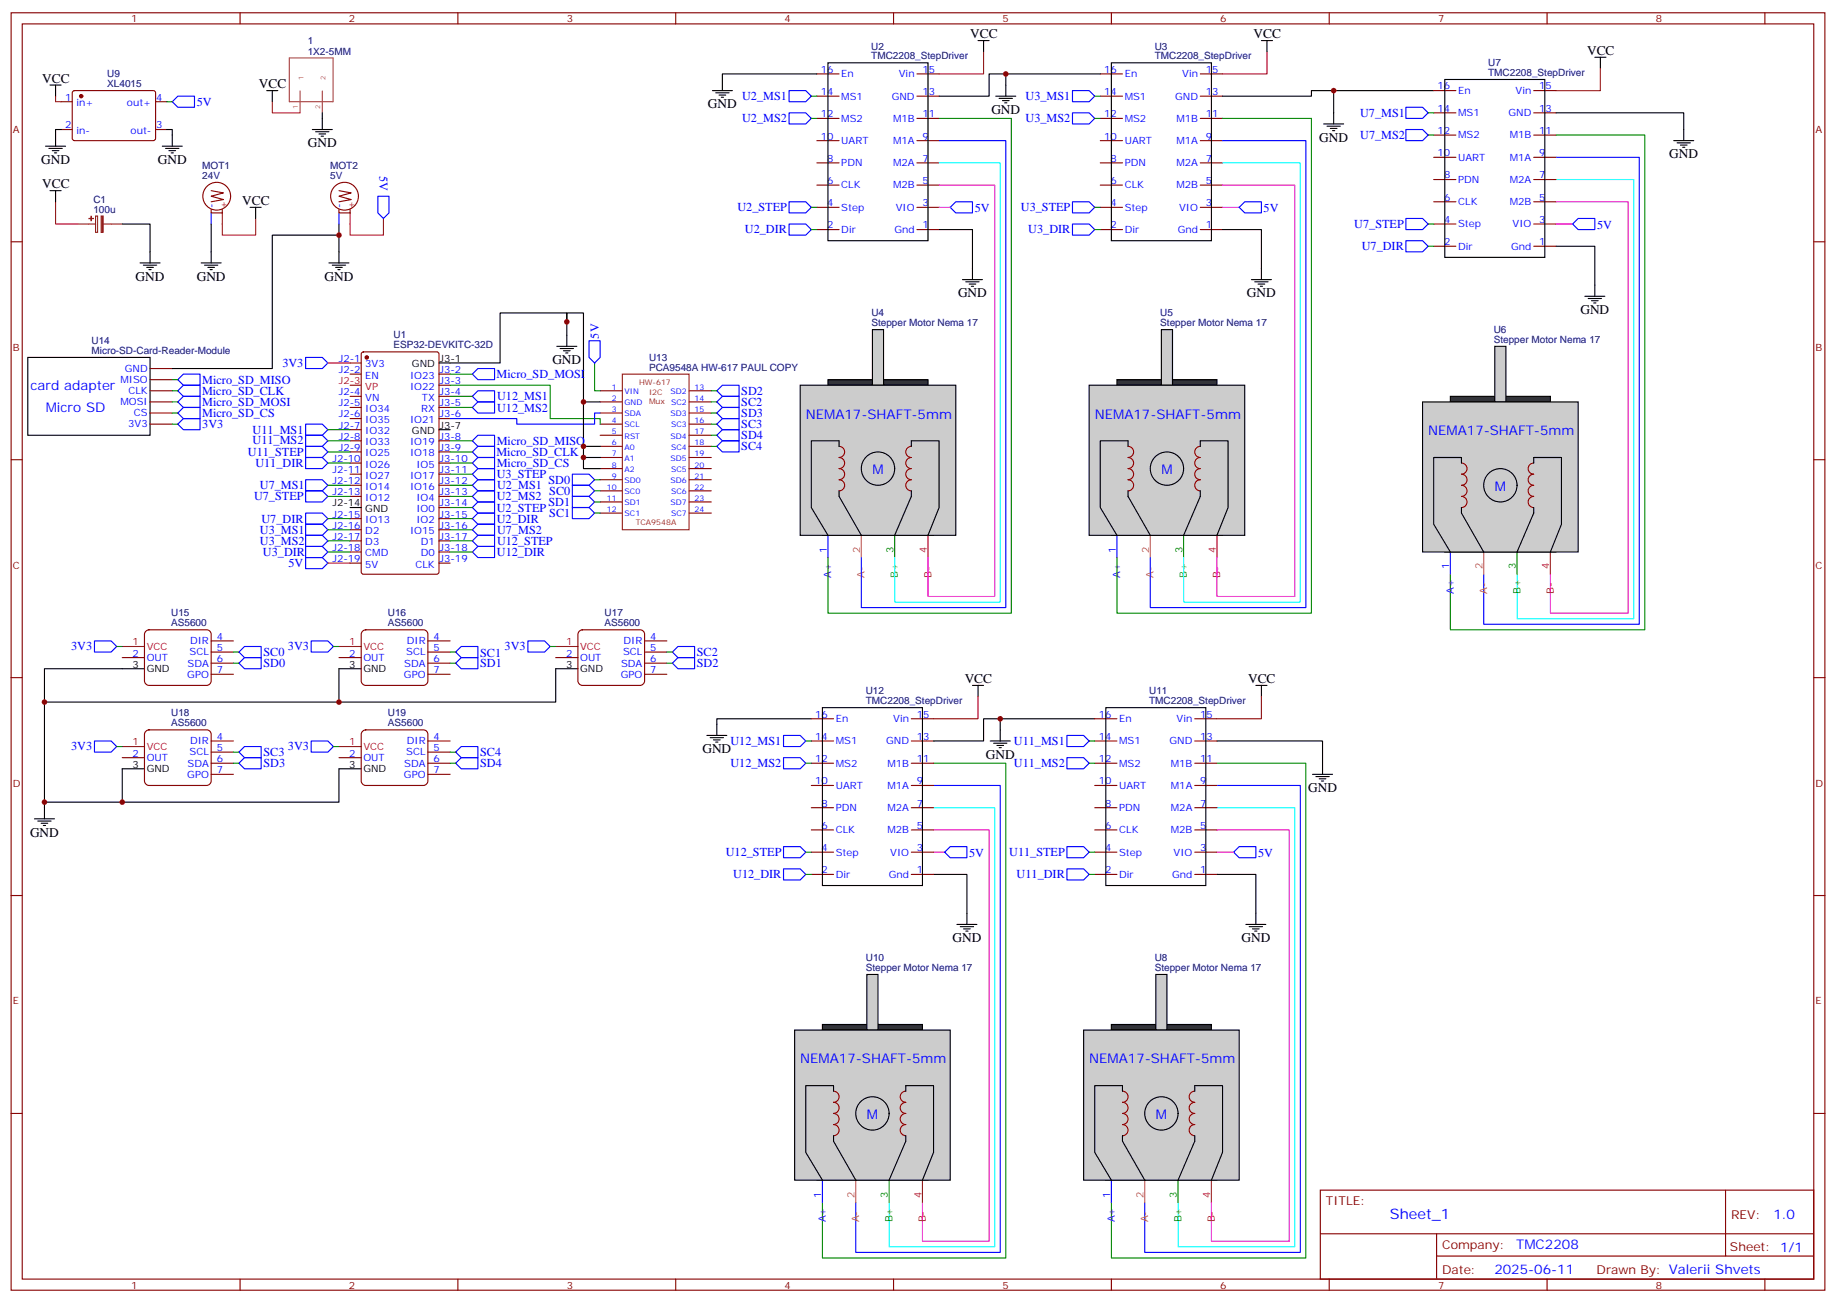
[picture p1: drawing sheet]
<svg xmlns="http://www.w3.org/2000/svg" width="583mm" height="413mm" viewBox="0 0 583 413" stroke-linecap="round" stroke-linejoin="round" font-family="sans-serif">
<g fill="none" stroke="#870000" stroke-width=".35">
<path d="M259.3 37.6h7M259.3 30.5h7M259.3 23.5h7M291 37.6h7.1M291 30.5h7.1M291 23.5h7.1M349.2 37.6h7.1M349.2 30.5h7.1M349.2 23.5h7.1M381 37.6h7.1M381 30.5h7.1M381 23.5h7.1"/>
<path d="M259.3 58.7h7M259.3 51.7h7M259.3 44.6h7M291 58.7h7.1M291 51.7h7.1M291 44.6h7.1M349.2 58.7h7.1M349.2 51.7h7.1M349.2 44.6h7.1M381 58.7h7.1M381 51.7h7.1M381 44.6h7.1"/>
<path d="M259.3 72.8h7M259.3 65.8h7M291 72.8h7.1M291 65.8h7.1M349.2 72.8h7.1M349.2 65.8h7.1M381 72.8h7.1M381 65.8h7.1"/>
</g>
<path d="M262.8 19.9h31.8v56.5h-31.8zM352.8 19.9h31.7v56.5h-31.7z" fill="none" stroke="#000" stroke-width=".35"/>
<path d="M262.8 120.5h31.8v1.7h-31.8z" fill="#333" stroke="#000" stroke-width=".35"/>
<path d="M284 169.9v7" fill="none" stroke="#090" stroke-width=".35"/>
<path d="M294.6 169.9v7" fill="none" stroke="#f00" stroke-width=".35"/>
<path d="M273.4 169.9v7" fill="none" stroke="#f90" stroke-width=".35"/>
<path d="M262.8 169.9v7" fill="none" stroke="#00f" stroke-width=".35"/>
<path d="M261.1 164.6h35.2v5.3h-35.2z" fill="#fff" stroke="#000" stroke-width=".35"/>
<g fill="#ccc" stroke="#000" stroke-width=".35">
<path d="M276.9 104.6h3.6v17.6h-3.6z"/>
<path d="M254 122.2h49.4v47.7h-49.4z"/>
</g>
<path d="M266.4 141.6a1.76 1.76 0 0 1 1.7 1.8 1.76 1.76 0 0 1-1.8 1.8M266.4 152.2a1.76 1.76 0 0 1 1.7 1.8 1.76 1.76 0 0 1-1.8 1.8M266.4 148.7a1.76 1.76 0 0 1 1.7 1.8 1.76 1.76 0 0 1-1.8 1.7M266.4 145.2a1.76 1.76 0 0 1 1.7 1.7 1.76 1.76 0 0 1-1.8 1.8M289.3 141.6a1.76 1.76 0 0 0-1.8 1.8 1.76 1.76 0 0 0 1.8 1.8 1.76 1.76 0 0 0-1.8 1.7 1.76 1.76 0 0 0 1.8 1.8 1.76 1.76 0 0 0-1.8 1.8 1.76 1.76 0 0 0 1.8 1.7 1.76 1.76 0 0 0-1.8 1.8 1.76 1.76 0 0 0 1.8 1.8" fill="none" stroke="#870000" stroke-width=".35"/>
<g fill="none" stroke="#000" stroke-width=".35">
<path d="M266.3 141.6v-1.7h-8.8v21.1l5.3 8.9M266.3 155.8v1.7l7.1 12.4M289.3 141.6v-1.7h8.8v21.1l-3.5 8.9M289.3 155.8v1.7l-5.3 12.4"/>
<circle cx="278.7" cy="148.7" r="5.3"/>
</g>
<path d="M354.5 120.5h31.8v1.7h-31.8z" fill="#333" stroke="#000" stroke-width=".35"/>
<path d="M375.7 169.9v7" fill="none" stroke="#090" stroke-width=".35"/>
<path d="M386.3 169.9v7" fill="none" stroke="#f00" stroke-width=".35"/>
<path d="M365.1 169.9v7" fill="none" stroke="#f90" stroke-width=".35"/>
<path d="M354.5 169.9v7" fill="none" stroke="#00f" stroke-width=".35"/>
<path d="M352.8 164.6h35.3v5.3h-35.3z" fill="#fff" stroke="#000" stroke-width=".35"/>
<g fill="#ccc" stroke="#000" stroke-width=".35">
<path d="M368.7 104.6h3.5v17.6h-3.5z"/>
<path d="M345.7 122.2h49.4v47.7h-49.4z"/>
</g>
<g fill="none" stroke="#870000" stroke-width=".35">
<path d="M3.5 4.1h575.8v405.3h-575.8zM7.1 7.6h568.6v398.3h-568.6zM76.2 4.1v3.5M145.3 4.1v3.5M214.5 4.1v3.5M283.6 4.1v3.5M352.8 4.1v3.5M421.9 4.1v3.5M491.1 4.1v3.5M560.2 4.1v3.5M3.5 76.7h3.6M575.7 76.7h3.6"/>
<path d="M111.1 115.2h3.6M111.1 118.7h3.6M114.9 111.9l.5-.2h23.2l.7 .4v69.4l-.4 .7h-23.5l-.7-.5v-69.3zM139.3 118.7h3.6M111.1 125.8h3.6M111.1 129.3h3.6M111.1 132.8h3.6M111.1 136.3h3.6M111.1 139.9h3.6M139.3 125.8h3.6M139.3 129.3h3.6M139.3 132.8h3.6"/>
<path d="M139.3 139.9h3.6M139.3 122.2h3.6M3.5 145.9h3.6M111.1 143.4h3.6M111.1 146.9h3.6M111.1 150.5h3.6M111.1 154h3.6M111.1 157.5h3.6M139.3 143.4h3.6M139.3 146.9h3.6M139.3 150.5h3.6M139.3 154h3.6"/>
<path d="M139.3 157.5h3.6M358.1 141.6a1.76 1.76 0 0 1 1.7 1.8 1.76 1.76 0 0 1-1.7 1.8 1.76 1.76 0 0 1 1.7 1.7 1.76 1.76 0 0 1-1.7 1.8 1.76 1.76 0 0 1 1.7 1.8 1.76 1.76 0 0 1-1.7 1.7 1.76 1.76 0 0 1 1.7 1.8 1.76 1.76 0 0 1-1.7 1.8M381 141.6a1.76 1.76 0 0 0-1.8 1.8 1.76 1.76 0 0 0 1.8 1.8 1.76 1.76 0 0 0-1.8 1.7 1.76 1.76 0 0 0 1.8 1.8 1.76 1.76 0 0 0-1.8 1.8 1.76 1.76 0 0 0 1.8 1.7 1.76 1.76 0 0 0-1.8 1.8 1.76 1.76 0 0 0 1.8 1.8M575.7 145.9h3.6M111.1 164.6h3.6M111.1 168.1h3.6M111.1 171.6h3.6M111.1 175.2h3.6M111.1 178.7h3.6M139.3 164.6h3.6M139.3 168.1h3.6M139.3 171.6h3.6"/>
<path d="M139.3 175.2h3.6M139.3 178.7h3.6M139.3 161h3.6M3.5 215h3.6M575.7 215h3.6M3.5 284.2h3.6M575.7 284.2h3.6M3.5 353.3h3.6M575.7 353.3h3.6M419.1 377.6h156.6v28.3h-156.6zM547.7 377.7v20.9M419.1 391.5h156.5"/>
<path d="M456 398.6h119.6M456 391.5v14.1M76.2 405.9v3.5M145.3 405.9v3.5M214.5 405.9v3.5M283.6 405.9v3.5M352.8 405.9v3.5M421.9 405.9v3.5M491.1 405.9v3.5M560.2 405.9v3.5"/>
</g>
<g fill="none" stroke="#000" stroke-width=".35">
<path d="M310.4 12.9h3.6M312.2 12.9v3.5M400.4 12.9h3.5M402.2 12.9v3.5M506.2 18.2h3.6M508 18.2v3.5M226.1 28.8h6.4M227.2 29.5h4.2M228.2 30.2h2.2M229 30.9h.7M259.3 23.5h-30v5.3M316.1 30.5h6.3"/>
<path d="M317.1 31.2h4.3M318.2 31.9h2.1M318.9 32.6h.7M349.2 23.5h-29.9v7M420.2 39.3h6.3M455.1 28.8h-31.8v10.5M421.2 40h4.2M422.3 40.7h2.1M423 41.5h.7M15.9 60.5h3.5M17.6 60.5v3.5M38.8 71.1h8.8v12.3"/>
<path d="M298.1 72.8h10.6v15.9M388.1 72.8h12.3v15.9M493.9 78.1h12.3v15.9M44.4 83.4h6.4M45.5 84.1h4.2M46.6 84.8h2.1M47.3 85.5h.7M305.5 88.7h6.4M306.6 89.4h4.2M307.6 90.1h2.1M308.3 90.8h.7M397.2 88.7h6.4"/>
<path d="M398.3 89.4h4.2M399.3 90.1h2.2M400 90.8h.8M503.1 94h6.3M504.1 94.7h4.3M505.2 95.4h2.1M505.9 96.1h.7M176.7 109.9h6.4M177.8 110.6h4.2M178.9 111.3h2.1M179.6 112h.7M179.9 109.9v-10.6h-21.2v15.9h-19.4"/>
<path d="M139.3 136.3h3.6M358.1 141.6v-1.7h-8.9v21.1l5.3 8.9M358.1 155.8v1.7l7 12.4M381 141.6v-1.7h8.8v21.1l-3.5 8.9M381 155.8v1.7l-5.3 12.4M111.1 161h3.6"/>
<circle cx="370.4" cy="148.7" r="5.3"/>
</g>
<circle cx="116.4" cy="113.4" r=".53" fill="#870000" stroke="#870000" stroke-width=".35"/>
<path d="M312.2 16.4v7.1h-14.1M402.2 16.4v7.1h-14.1M508 21.7v7.1h-14.1M17.6 64v7.1h7.1M111.1 122.2h3.6M104.1 178.7h7" fill="none" stroke="#f00" stroke-width=".35"/>
<path d="M298.1 37.6h22.9v157h-58.2v-17.7M388.1 37.6h28.2v157h-61.8v-17.7M493.9 42.9h28.2v156.9h-61.7v-17.6" fill="none" stroke="#008700" stroke-width=".35"/>
<path d="M298.1 44.6h21.2v148.2h-45.9v-15.9M388.1 44.6h26.4v148.2h-49.4v-15.9M493.9 49.9h26.4v148.2h-49.3v-15.9M303.4 64h5.3v3.6h-5.3l-1.8-1.8zM393.3 65.8l1.8-1.8h5.3v3.6h-5.3zM499.2 71.1l1.7-1.8h5.3v3.5h-5.3zM97 176.9h5.3l1.8 1.8-1.8 1.7h-5.3z" fill="none" stroke="#00f" stroke-width=".35"/>
<path d="M298.1 51.7h19.4v139.3h-33.5v-14.1M388.1 51.7h24.6v139.3h-37v-14.1M493.9 57h24.7v139.3h-37.1v-14.1" fill="none" stroke="#0ff" stroke-width=".35"/>
<path d="M298.1 58.7h17.6v130.6h-21.1v-12.4M388.1 58.7h22.9v130.6h-24.7v-12.4M298.1 65.8h3.5M388.1 65.8h5.2M493.9 64h22.9v130.6h-24.7v-12.4M493.9 71.1h5.3" fill="none" stroke="#f0f" stroke-width=".35"/>
<path d="M24.7 71.1h5.6M30.3 68.5h.7v5.2h-.7zM32.8 71.1h6" fill="none" stroke="#8c2424" stroke-width=".35"/>
<g fill="#8c2424" stroke="#8c2424" stroke-width=".35">
<path d="M32.1 68.5h.6v5.2h-.6z"/>
<path d="M28.9 68.6l.1 1.4z"/>
<path d="M28.2 69.3l1.4 .1z"/>
</g>
<path d="M460.4 125.8h31.7v1.7h-31.7z" fill="#333" stroke="#000" stroke-width=".35"/>
<path d="M481.5 175.2v7" fill="none" stroke="#090" stroke-width=".35"/>
<path d="M492.1 175.2v7" fill="none" stroke="#f00" stroke-width=".35"/>
<path d="M471 175.2v7" fill="none" stroke="#f90" stroke-width=".35"/>
<path d="M460.4 175.2v7" fill="none" stroke="#00f" stroke-width=".35"/>
<path d="M458.6 169.9h35.3v5.3h-35.3z" fill="#fff" stroke="#000" stroke-width=".35"/>
<g fill="#ccc" stroke="#000" stroke-width=".35">
<path d="M474.5 109.9h3.5v17.6h-3.5z"/>
<path d="M451.6 127.5h49.3v47.7h-49.3z"/>
</g>
<g fill="none" stroke="#870000" stroke-width=".35">
<path d="M19.4 32.3h3.5M23.2 29l.4-.2h25.4l.4 .7-.1 14.7-.6 .4h-25.3l-.5-.7v-14.4zM49.4 32.3h3.5M455.1 35.8h7M455.1 28.8h7M486.8 35.8h7.1M486.8 28.8h7.1M19.4 41.1h3.5M49.4 41.1h3.5M455.1 57h7M455.1 49.9h7M455.1 42.9h7"/>
<path d="M486.8 57h7.1M486.8 49.9h7.1M486.8 42.9h7.1M67 66.5v1.1h3.6v-1.1M67 60.5l3.9 .7-3.9 1.1 3.9 1-3.9 .7M107.6 66.5v1.1h3.5v-1.1M107.6 60.5l3.9 .7-3.9 1.1 3.9 1-3.9 .7M455.1 78.1h7M455.1 71.1h7M455.1 64h7M486.8 78.1h7.1M486.8 71.1h7.1"/>
<path d="M486.8 64h7.1M463.9 146.9a1.76 1.76 0 0 1 1.8 1.8 1.76 1.76 0 0 1-1.8 1.8 1.76 1.76 0 0 1 1.8 1.7 1.76 1.76 0 0 1-1.8 1.8 1.76 1.76 0 0 1 1.8 1.8 1.76 1.76 0 0 1-1.8 1.7 1.76 1.76 0 0 1 1.8 1.8 1.76 1.76 0 0 1-1.8 1.7M486.8 146.9a1.76 1.76 0 0 0-1.7 1.8 1.76 1.76 0 0 0 1.7 1.8 1.76 1.76 0 0 0-1.7 1.7 1.76 1.76 0 0 0 1.7 1.8 1.76 1.76 0 0 0-1.7 1.8 1.76 1.76 0 0 0 1.7 1.7 1.76 1.76 0 0 0-1.7 1.8 1.76 1.76 0 0 0 1.7 1.7"/>
<circle cx="68.8" cy="62.3" r="4.4"/>
<circle cx="109.4" cy="62.3" r="4.4"/>
</g>
<g fill="none" stroke="#000" stroke-width=".35">
<path d="M15.9 27h3.5M17.6 27v3.5M84.7 28.8h3.5M86.4 28.8v3.5M102.3 35.8v5.3M458.6 25.2h31.8v56.5h-31.8zM14.5 46.4h6.3M15.5 47.1h4.3M16.6 47.8h2.1M17.3 48.5h.7M19.4 41.1h-1.8v5.3M51.5 46.4h6.4"/>
<path d="M52.6 47.1h4.2M52.9 41.1h1.8v5.3M53.6 47.8h2.1M54.3 48.5h.7M99.1 41.1h6.4M100.2 41.8h4.2M101.2 42.5h2.2M102 43.2h.7M67 71.1v12.3M79.4 65.8h3.5M81.1 65.8v3.5M107.6 71.1v12.3"/>
<path d="M63.9 83.4h6.3M64.9 84.1h4.2M66 84.8h2.1M66.7 85.5h.7M104.4 83.4h6.4M105.5 84.1h4.2M106.5 84.8h2.2M107.2 85.5h.7M463.9 146.9v-1.7h-8.8v21.1l5.3 8.9M486.8 146.9v-1.7h8.9v21.1l-3.6 8.9M463.9 161v1.8l7.1 12.4M486.8 161v1.8l-5.3 12.4"/>
<path d="M308.7 217.5h3.5M310.4 217.5v3.5M398.6 217.5h3.6M400.4 217.5v3.5M224.4 233.4h6.3M225.4 234.1h4.3M226.5 234.8h2.1M227.2 235.5h.7M257.5 228.1h-30v5.3M314.3 235.1h6.4M315.4 235.8h4.2M316.4 236.5h2.2"/>
<path d="M317.1 237.2h.8M347.5 228.1h-30v7M296.3 277.5h10.6v15.8M386.3 277.5h12.3v15.8M303.7 293.3h6.4M304.8 294h4.2M305.9 294.7h2.1M306.6 295.5h.7M395.5 293.3h6.3M396.5 294h4.3M397.6 294.7h2.1M398.3 295.5h.7"/>
<circle cx="476.2" cy="154" r="5.3"/>
</g>
<path d="M54.7 32.3l1.7-1.8h5.3v3.5h-5.3zM67 67.6v3.5M107.6 67.6v3.5M119.9 62.3h3.6v5.3l-1.8 1.7-1.8-1.7zM296.3 249.2h21.2v148.2h-45.9v-15.9M386.3 249.2h26.4v148.2h-49.3v-15.9M299.9 270.4l1.7-1.8h5.3v3.6h-5.3zM391.6 270.4l1.7-1.8h5.3v3.6h-5.3z" fill="none" stroke="#00f" stroke-width=".35"/>
<path d="M17.6 30.5v1.8h1.8M86.4 32.3v3.5h8.8M70.6 67.6v7h10.5v-5.3M111.1 67.6v7h10.6v-5.3M310.4 221v7.1h-14.1M400.4 221v7.1h-14.1" fill="none" stroke="#f00" stroke-width=".35"/>
<circle cx="25.8" cy="30.5" r=".53" fill="#870000" stroke="#870000" stroke-width=".35"/>
<path d="M52.9 32.3h1.8M296.3 242.2h23v157h-58.2v-17.7M386.3 242.2h28.2v157h-61.7v-17.7" fill="none" stroke="#008700" stroke-width=".35"/>
<path d="M91.8 18.4h13.9v13.9h-13.9zM95.2 28.9v6.9M102.3 28.9v6.9" fill="none" stroke="#a64a4a" stroke-width=".35"/>
<path d="M296.3 263.3h17.7v130.6h-21.2v-12.4M296.3 270.4h3.6M386.3 263.3h22.9v130.6h-24.7v-12.4M386.3 270.4h5.3" fill="none" stroke="#f0f" stroke-width=".35"/>
<path d="M296.3 256.3h19.4v139.3h-33.5v-14.1M386.3 256.3h24.7v139.3h-37.1v-14.1" fill="none" stroke="#0ff" stroke-width=".35"/>
<path d="M352.8 325.1h31.7v1.7h-31.7z" fill="#333" stroke="#000" stroke-width=".35"/>
<path d="M373.9 374.5v7" fill="none" stroke="#090" stroke-width=".35"/>
<path d="M384.5 374.5v7" fill="none" stroke="#f00" stroke-width=".35"/>
<path d="M363.4 374.5v7" fill="none" stroke="#f90" stroke-width=".35"/>
<path d="M352.8 374.5v7" fill="none" stroke="#00f" stroke-width=".35"/>
<path d="M351 369.2h35.3v5.3h-35.3z" fill="#fff" stroke="#000" stroke-width=".35"/>
<g fill="#ccc" stroke="#000" stroke-width=".35">
<path d="M366.9 309.2h3.5v17.6h-3.5z"/>
<path d="M344 326.8h49.3v47.7h-49.3z"/>
</g>
<path d="M356.3 346.3a1.76 1.76 0 0 1 1.8 1.7 1.76 1.76 0 0 1-1.8 1.8 1.76 1.76 0 0 1 1.8 1.7 1.76 1.76 0 0 1-1.8 1.8 1.76 1.76 0 0 1 1.8 1.8 1.76 1.76 0 0 1-1.8 1.7 1.76 1.76 0 0 1 1.8 1.8 1.76 1.76 0 0 1-1.8 1.8M379.2 346.3a1.76 1.76 0 0 0-1.7 1.7 1.76 1.76 0 0 0 1.7 1.8 1.76 1.76 0 0 0-1.7 1.7 1.76 1.76 0 0 0 1.7 1.8 1.76 1.76 0 0 0-1.7 1.8 1.76 1.76 0 0 0 1.7 1.7 1.76 1.76 0 0 0-1.7 1.8 1.76 1.76 0 0 0 1.7 1.8" fill="none" stroke="#870000" stroke-width=".35"/>
<g fill="none" stroke="#000" stroke-width=".35">
<path d="M356.3 346.3v-1.8h-8.8v21.2l5.3 8.8M379.2 346.3v-1.8h8.9v21.2l-3.6 8.8M356.3 360.4v1.7l7.1 12.4M379.2 360.4v1.7l-5.3 12.4"/>
<circle cx="368.7" cy="353.3" r="5.3"/>
</g>
<path d="M261.1 325.1h31.7v1.7h-31.7z" fill="#333" stroke="#000" stroke-width=".35"/>
<path d="M282.2 374.5v7" fill="none" stroke="#090" stroke-width=".35"/>
<path d="M292.8 374.5v7" fill="none" stroke="#f00" stroke-width=".35"/>
<path d="M271.6 374.5v7" fill="none" stroke="#f90" stroke-width=".35"/>
<path d="M261.1 374.5v7" fill="none" stroke="#00f" stroke-width=".35"/>
<path d="M259.3 369.2h35.3v5.3h-35.3z" fill="#fff" stroke="#000" stroke-width=".35"/>
<g fill="#ccc" stroke="#000" stroke-width=".35">
<path d="M275.2 309.2h3.5v17.6h-3.5z"/>
<path d="M252.2 326.8h49.4v47.7h-49.4z"/>
</g>
<g fill="none" stroke="#870000" stroke-width=".35">
<path d="M47.6 116.9h7.1M47.6 134.6h7.1M47.6 131.1h7.1M47.6 127.5h7.1M47.6 124h7.1M47.6 120.5h7.1M190.5 138.1h7.1M190.5 134.6h7.1M190.5 131.1h7.1M190.5 127.5h7.1M190.5 124h7.1M218.7 138.1h7.1"/>
<path d="M218.7 134.6h7.1M218.7 131.1h7.1M218.7 127.5h7.1M218.7 124h7.1M190.5 159.3h7.1M190.5 155.8h7.1M190.5 152.2h7.1M190.5 148.7h7.1M190.5 145.2h7.1M190.5 141.6h7.1M218.7 159.3h7.1M218.7 155.8h7.1"/>
<path d="M218.7 152.2h7.1M218.7 148.7h7.1M218.7 145.2h7.1M218.7 141.6h7.1M190.5 162.8h7.1M218.7 162.8h7.1M38.8 208.7h7.1M46.2 200.4l1.1-.6h18.3a1.41 1.41 0 0 1 1.4 1.5v14.8a1.51 1.51 0 0 1-1.4 1.4h-18.3a1.51 1.51 0 0 1-1.4-1.4v-14.8zM67 203.4h7.1M67 206.9h7.1M67 210.4h7.1M67 214h7.1"/>
<path d="M107.6 208.7h7.1M115 200.4l1.1-.6h18.3a1.41 1.41 0 0 1 1.4 1.5v14.8a1.51 1.51 0 0 1-1.4 1.4h-18.3a1.51 1.51 0 0 1-1.4-1.4v-14.8zM135.8 203.4h7.1M135.8 206.9h7.1M135.8 210.4h7.1M135.8 214h7.1M176.4 208.7h7M183.8 200.4l1.1-.6h18.3a1.41 1.41 0 0 1 1.4 1.5v14.8a1.51 1.51 0 0 1-1.4 1.4h-18.3a1.51 1.51 0 0 1-1.5-1.4v-14.8zM204.6 203.4h7.1M204.6 206.9h7.1M204.6 210.4h7.1M204.6 214h7.1"/>
<path d="M46.2 232.2l1.1-.6h18.3a1.41 1.41 0 0 1 1.4 1.4v14.8a1.51 1.51 0 0 1-1.4 1.4h-18.3a1.51 1.51 0 0 1-1.4-1.4v-14.8zM67 235.1h7.1M67 238.7h7.1M115 232.2l1.1-.6h18.3a1.41 1.41 0 0 1 1.4 1.4v14.8a1.51 1.51 0 0 1-1.4 1.4h-18.3a1.51 1.51 0 0 1-1.4-1.4v-14.8zM135.8 235.1h7.1M135.8 238.7h7.1M257.5 235.1h7.1M257.5 228.1h7.1M289.3 235.1h7M289.3 228.1h7M347.5 235.1h7M347.5 228.1h7"/>
<path d="M379.2 235.1h7.1M379.2 228.1h7.1M38.8 240.4h7.1M67 242.2h7.1M67 245.7h7.1M107.6 240.4h7.1M135.8 242.2h7.1M135.8 245.7h7.1M257.5 256.3h7.1M257.5 249.2h7.1M257.5 242.2h7.1M289.3 256.3h7"/>
<path d="M289.3 249.2h7M289.3 242.2h7M347.5 256.3h7M347.5 249.2h7M347.5 242.2h7M379.2 256.3h7.1M379.2 249.2h7.1M379.2 242.2h7.1M257.5 277.5h7.1M257.5 270.4h7.1M257.5 263.3h7.1M289.3 277.5h7"/>
<path d="M289.3 270.4h7M289.3 263.3h7M347.5 277.5h7M347.5 270.4h7M347.5 263.3h7M379.2 277.5h7.1M379.2 270.4h7.1M379.2 263.3h7.1M264.6 346.3a1.76 1.76 0 0 1 1.7 1.7 1.76 1.76 0 0 1-1.7 1.8 1.76 1.76 0 0 1 1.7 1.7 1.76 1.76 0 0 1-1.7 1.8 1.76 1.76 0 0 1 1.7 1.8 1.76 1.76 0 0 1-1.7 1.7 1.76 1.76 0 0 1 1.7 1.8 1.76 1.76 0 0 1-1.7 1.8M287.5 346.3a1.76 1.76 0 0 0-1.8 1.7 1.76 1.76 0 0 0 1.8 1.8 1.76 1.76 0 0 0-1.8 1.7 1.76 1.76 0 0 0 1.8 1.8 1.76 1.76 0 0 0-1.8 1.8 1.76 1.76 0 0 0 1.8 1.7 1.76 1.76 0 0 0-1.7 1.8 1.76 1.76 0 0 0 1.7 1.8"/>
</g>
<g fill="none" stroke="#000" stroke-width=".35">
<path d="M319.3 23.5h-5.3v7h-15.9M423.3 28.8h-7v1.7h-28.2M493.9 35.8h40.6v8.8M531.3 44.6h6.3M532.3 45.3h4.3M533.4 46h2.1M534.1 46.7h.7M107.6 74.6h-21.2v42.3h-31.7M8.8 113.4h38.8v24.7h-38.8zM179.9 102.1v-2.8h5.3v28.2h5.3M185.2 127.5v14.1h5.3M185.2 141.6v3.6h5.3"/>
<path d="M185.2 145.2v3.5h5.3M45.9 212.2h-31.8v47.6M114.7 212.2h-7.1v10.6h-93.5M183.4 212.2h-7v10.6h-68.8M261.1 224.5h31.7v56.5h-31.7zM317.5 228.1h-5.3v7h-15.9M351 224.5h31.8v56.5h-31.8zM386.3 235.1h33.5v10.6M10.9 259.8h6.4M45.9 243.9h-7.1v10.6h-24.7M114.7 243.9h-7.1v10.6h-68.8M416.6 245.7h6.4"/>
<path d="M417.7 246.4h4.2M418.7 247.1h2.2M419.5 247.8h.7M12 260.5h4.2M13.1 261.2h2.1M13.8 261.9h.7M264.6 346.3v-1.8h-8.8v21.2l5.3 8.8M287.5 346.3v-1.8h8.8v21.2l-3.5 8.8M264.6 360.4v1.7l7 12.4M287.5 360.4v1.7l-5.3 12.4"/>
<circle cx="276.9" cy="353.3" r="5.3"/>
</g>
<g fill="none" stroke="#00f" stroke-width=".35">
<path d="M250.5 28.8h5.3l1.7 1.7-1.7 1.8h-5.3zM250.5 35.8h5.3l1.7 1.8-1.7 1.7h-5.3zM340.4 28.8h5.3l1.8 1.7-1.8 1.8h-5.3zM340.4 35.8h5.3l1.8 1.8-1.8 1.7h-5.3zM446.3 34h5.3l1.7 1.8-1.7 1.8h-5.3zM446.3 41.1h5.3l1.7 1.8-1.7 1.7h-5.3zM250.5 64h5.3l1.7 1.8-1.7 1.8h-5.3zM250.5 71.1h5.3l1.7 1.7-1.7 1.8h-5.3zM340.4 64h5.3l1.8 1.8-1.8 1.8h-5.3zM340.4 71.1h5.3l1.8 1.7-1.8 1.8h-5.3zM446.3 69.3h5.3l1.7 1.8-1.7 1.7h-5.3zM446.3 76.4h5.3l1.7 1.7-1.7 1.8h-5.3z"/>
<path d="M97 113.4h5.3l1.8 1.8-1.8 1.7h-5.3zM149.9 118.7l1.8-1.8h5.3v3.6h-5.3zM187 108.1h3.5v5.3l-1.8 1.8-1.7-1.8zM56.4 131.1l1.8-1.8h5.3v3.5h-5.3zM56.4 127.5l1.8-1.7h5.3v3.5h-5.3zM56.4 120.5l1.8-1.8h5.3v3.5h-5.3zM56.4 124l1.8-1.8h5.3v3.6h-5.3zM58.2 132.8h5.3v3.5h-5.3l-1.8-1.7zM97 134.6h5.3l1.8 1.7-1.8 1.8h-5.3zM97 138.1h5.3l1.8 1.8-1.8 1.7h-5.3zM149.9 125.8l1.8-1.8h5.3v3.5h-5.3zM149.9 139.9l1.8-1.8h5.3v3.5h-5.3z"/>
<path d="M151.7 127.5h5.3v3.6h-5.3l-1.8-1.8zM190.5 131.1h-1.8v3.5h-24.7v-1.8h-21.1M227.5 124l1.8-1.8h5.3v3.6h-5.3zM227.5 127.5l1.8-1.7h5.3v3.5h-5.3zM227.5 131.1l1.8-1.8h5.3v3.5h-5.3zM227.5 134.6l1.8-1.8h5.3v3.5h-5.3zM229.3 136.3h5.3v3.6h-5.3l-1.8-1.8zM97 152.2h5.3l1.8 1.8-1.8 1.8h-5.3zM97 155.8h5.3l1.8 1.7-1.8 1.8h-5.3zM97 141.6h5.3l1.8 1.8-1.8 1.8h-5.3zM97 145.2h5.3l1.8 1.7-1.8 1.8h-5.3zM149.9 157.5l1.8-1.7h5.3v3.5h-5.3z"/>
<path d="M149.9 150.5l1.8-1.8h5.3v3.5h-5.3zM149.9 143.4l1.8-1.8h5.3v3.6h-5.3zM149.9 146.9l1.8-1.7h5.3v3.5h-5.3zM151.7 152.2h5.3v3.6h-5.3l-1.8-1.8zM181.7 150.5h5.3l1.7 1.7-1.7 1.8h-5.3zM181.7 154h5.3l1.7 1.8-1.7 1.7h-5.3zM181.7 157.5h5.3l1.7 1.8-1.7 1.7h-5.3zM227.5 141.6l1.8-1.7h5.3v3.5h-5.3zM97 166.3h5.3l1.8 1.8-1.8 1.8h-5.3zM97 169.9h5.3l1.8 1.7-1.8 1.8h-5.3zM97 173.4h5.3l1.8 1.8-1.8 1.7h-5.3zM97 162.8h5.3l1.8 1.8-1.8 1.7h-5.3z"/>
<path d="M149.9 161l1.8-1.7h5.3v3.5h-5.3zM149.9 164.6l1.8-1.8h5.3v3.5h-5.3zM149.9 168.1l1.8-1.8h5.3v3.6h-5.3zM149.9 171.6l1.8-1.7h5.3v3.5h-5.3zM149.9 175.2l1.8-1.8h5.3v3.5h-5.3zM181.7 161h5.3l1.7 1.8-1.7 1.8h-5.3zM30 203.4h5.3l1.7 1.7-1.7 1.8h-5.3zM75.8 210.4l1.8-1.7h5.3v3.5h-5.3zM75.8 206.9l1.8-1.8h5.3v3.6h-5.3zM98.8 203.4h5.3l1.7 1.7-1.7 1.8h-5.3zM144.6 206.9l1.8-1.8h5.3v3.6h-5.3zM144.6 210.4l1.8-1.7h5.3v3.5h-5.3z"/>
<path d="M167.6 203.4h5.3l1.7 1.7-1.7 1.8h-5.3zM213.4 210.4l1.8-1.7h5.3v3.5h-5.3zM213.4 206.9l1.8-1.8h5.3v3.6h-5.3zM30 235.1h5.3l1.7 1.8-1.7 1.8h-5.3zM75.8 238.7l1.8-1.8h5.3v3.5h-5.3zM98.8 235.1h5.3l1.7 1.8-1.7 1.8h-5.3zM144.6 238.7l1.8-1.8h5.3v3.5h-5.3zM248.7 233.4h5.3l1.8 1.7-1.8 1.8h-5.3zM338.7 233.4h5.3l1.7 1.7-1.7 1.8h-5.3zM75.8 242.2l1.8-1.8h5.3v3.5h-5.3zM144.6 242.2l1.8-1.8h5.3v3.5h-5.3zM248.7 240.4h5.3l1.8 1.8-1.8 1.7h-5.3z"/>
<path d="M338.7 240.4h5.3l1.7 1.8-1.7 1.7h-5.3zM248.7 268.6h5.3l1.8 1.8-1.8 1.8h-5.3zM248.7 275.7h5.3l1.8 1.8-1.8 1.7h-5.3zM338.7 268.6h5.3l1.7 1.8-1.7 1.8h-5.3zM338.7 275.7h5.3l1.7 1.8-1.7 1.7h-5.3z"/>
</g>
<g fill="none" stroke="#008700" stroke-width=".35">
<path d="M257.5 30.5h1.8M257.5 37.6h1.8M347.5 30.5h1.7M347.5 37.6h1.7M453.3 35.8h1.8M453.3 42.9h1.8M257.5 65.8h1.8M257.5 72.8h1.8M347.5 65.8h1.7M347.5 72.8h1.7M453.3 71.1h1.8M453.3 78.1h1.8"/>
<path d="M142.9 118.7h7M188.7 115.2v8.8h1.8M54.7 131.1h1.7M54.7 127.5h1.7M54.7 120.5h1.7M54.7 124h1.7M54.7 134.6h1.7M104.1 136.3h7M104.1 139.9h7M142.9 122.2h31.7v10.6h15.9v1.8M142.9 125.8h7M142.9 129.3h7"/>
<path d="M142.9 139.9h7M225.8 131.1h1.7M225.8 127.5h1.7M225.8 124h1.7M225.8 134.6h1.7M225.8 138.1h1.7M104.1 154h7M104.1 157.5h7M104.1 143.4h7M104.1 146.9h7M142.9 154h7M142.9 157.5h7"/>
<path d="M142.9 150.5h7M142.9 143.4h7M142.9 146.9h7M188.7 152.2h1.8M188.7 155.8h1.8M188.7 159.3h1.8M225.8 141.6h1.7M104.1 164.6h7M104.1 168.1h7M104.1 171.6h7M104.1 175.2h7M142.9 161h7"/>
<path d="M142.9 164.6h7M142.9 168.1h7M142.9 171.6h7M142.9 175.2h7M188.7 162.8h1.8M37 205.1h1.8M74.1 210.4h1.7M74.1 206.9h1.7M105.8 205.1h1.8M142.9 210.4h1.7M142.9 206.9h1.7M174.6 205.1h1.8"/>
<path d="M211.7 210.4h1.7M211.7 206.9h1.7M37 236.9h1.8M74.1 238.7h1.7M105.8 236.9h1.8M142.9 238.7h1.7M255.8 235.1h1.7M345.7 235.1h1.8M74.1 242.2h1.7M142.9 242.2h1.7M255.8 242.2h1.7M345.7 242.2h1.8"/>
<path d="M255.8 270.4h1.7M255.8 277.5h1.7M345.7 270.4h1.8M345.7 277.5h1.8"/>
</g>
<path d="M197.6 118.7h21.1v49.4h-21.1z" fill="none" stroke="#930" stroke-width=".35"/>
<path d="M104.1 115.2h7M38.8 205.1h7.1M107.6 205.1h7.1M176.4 205.1h7M38.8 236.9h7.1M107.6 236.9h7.1" fill="none" stroke="#f00" stroke-width=".35"/>
<g fill="#c00">
<circle cx="319.3" cy="23.5" r=".88"/>
<circle cx="423.3" cy="28.8" r=".88"/>
<circle cx="185.2" cy="127.5" r=".88"/>
<circle cx="185.2" cy="141.6" r=".88"/>
<circle cx="185.2" cy="145.2" r=".88"/>
<circle cx="317.5" cy="228.1" r=".88"/>
<circle cx="107.6" cy="74.6" r=".88"/>
<circle cx="179.9" cy="102.1" r=".88"/>
<circle cx="14.1" cy="222.8" r=".88"/>
<circle cx="107.6" cy="222.8" r=".88"/>
<circle cx="14.1" cy="254.5" r=".88"/>
<circle cx="38.8" cy="254.5" r=".88"/>
</g>
<text font-size="4.6" fill="#00f" x="441.2" y="386.7">Sheet_1</text>
<g font-size="4.2">
<text x="308" y="12.2">VCC</text>
<text x="397.9" y="12.2">VCC</text>
<text x="503.8" y="17.5">VCC</text>
<text x="13.4" y="26.3">VCC</text>
<text x="82.2" y="28">VCC</text>
<text x="224.7" y="34.4">GND</text>
<text x="314.7" y="36.2">GND</text>
<text x="97.7" y="46.7">GND</text>
<text x="418.7" y="45">GND</text>
<text x="13.1" y="52">GND</text>
<text x="50.1" y="52">GND</text>
<text x="529.9" y="50.3">GND</text>
<text x="13.4" y="59.8">VCC</text>
<text x="76.9" y="65.1">VCC</text>
<text x="43" y="89.1">GND</text>
<text x="62.4" y="89.1">GND</text>
<text x="103" y="89.1">GND</text>
<text x="304.1" y="94.4">GND</text>
<text x="395.8" y="94.4">GND</text>
<text x="501.6" y="99.7">GND</text>
<text x="175.3" y="115.5">GND</text>
<text x="306.2" y="216.8">VCC</text>
<text x="396.2" y="216.8">VCC</text>
<text x="223" y="239">GND</text>
<text x="312.9" y="240.8">GND</text>
<text x="415.2" y="251.4">GND</text>
<text x="9.5" y="265.5">GND</text>
<text x="302.3" y="299">GND</text>
<text x="394.1" y="299">GND</text>
</g>
<g font-size="4.2" fill="#00f">
<text x="9.7" y="123.8">card adapter</text>
<text x="14.5" y="130.8">Micro SD</text>
<text x="255.8" y="132.8">NEMA17-SHAFT-5mm</text>
<text x="347.5" y="132.8">NEMA17-SHAFT-5mm</text>
<text x="453.3" y="138.1">NEMA17-SHAFT-5mm</text>
<text x="276.9" y="150.5">M</text>
<text x="368.7" y="150.5">M</text>
<text x="474.5" y="155.8">M</text>
<text x="254" y="337.4">NEMA17-SHAFT-5mm</text>
<text x="345.7" y="337.4">NEMA17-SHAFT-5mm</text>
<text x="275.2" y="355.1">M</text>
<text x="366.9" y="355.1">M</text>
<text x="562.9" y="386.9">1.0</text>
<text x="481.3" y="396.5">TMC2208</text>
<text x="474.4" y="404.3">2025-06-11</text>
</g>
<g font-size="3.9" fill="#00f">
<text x="62.4" y="33.6">5V</text>
<text x="235.6" y="31.8">U2_MS1</text>
<text x="325.5" y="31.7">U3_MS1</text>
<text x="235.6" y="38.8">U2_MS2</text>
<text x="325.5" y="38.7">U3_MS2</text>
<text x="431.7" y="37">U7_MS1</text>
<text x="431.8" y="44">U7_MS2</text>
<text x="120.4" y="55.9" transform="rotate(90 120.4 55.9)">5V</text>
<text x="234.1" y="67">U2_STEP</text>
<text x="309.4" y="67.2">5V</text>
<text x="324" y="67">U3_STEP</text>
<text x="401.1" y="67.2">5V</text>
<text x="236.5" y="74.1">U2_DIR</text>
<text x="326.4" y="74">U3_DIR</text>
<text x="429.9" y="72.4">U7_STEP</text>
<text x="506.9" y="72.5">5V</text>
<text x="432.2" y="79.4">U7_DIR</text>
<text x="190" y="107.4" transform="rotate(-90 190 107.4)">5V</text>
<text x="89.6" y="116.4">3V3</text>
<text x="64.1" y="125.3">Micro_SD_CLK</text>
<text x="64.2" y="121.8">Micro_SD_MISO</text>
<text x="157.6" y="120">Micro_SD_MOSI</text>
<text x="235.3" y="125.3">SD2</text>
<text x="64.2" y="128.8">Micro_SD_MOSI</text>
<text x="157.8" y="130.7">U12_MS2</text>
<text x="157.8" y="127.1">U12_MS1</text>
<text x="235.3" y="128.8">SC2</text>
<text x="64.2" y="132.4">Micro_SD_CS</text>
<text x="64.2" y="135.9">3V3</text>
<text x="80.2" y="137.6">U11_MS1</text>
<text x="235.3" y="132.4">SD3</text>
<text x="235.3" y="135.9">SC3</text>
<text x="80.2" y="141">U11_MS2</text>
<text x="157.7" y="141.2">Micro_SD_MISO</text>
<text x="235.3" y="142.9">SC4</text>
<text x="235.3" y="139.4">SD4</text>
<text x="78.7" y="144.7">U11_STEP</text>
<text x="81.1" y="148.2">U11_DIR</text>
<text x="157.6" y="144.7">Micro_SD_CLK</text>
<text x="157.7" y="148.3">Micro_SD_CS</text>
<text x="82.5" y="155.2">U7_MS1</text>
<text x="157.7" y="151.8">U3_STEP</text>
<text x="157.8" y="155.3">U2_MS1</text>
<text x="174.1" y="153.5">SD0</text>
<text x="80.6" y="158.8">U7_STEP</text>
<text x="157.7" y="158.8">U2_MS2</text>
<text x="174.1" y="160.5">SD1</text>
<text x="174.3" y="157">SC0</text>
<text x="83" y="165.8">U7_DIR</text>
<text x="157.7" y="165.9">U2_DIR</text>
<text x="157.7" y="162.3">U2_STEP</text>
<text x="174.3" y="164">SC1</text>
<text x="82.5" y="169.3">U3_MS1</text>
<text x="82.5" y="172.8">U3_MS2</text>
<text x="157.8" y="172.9">U12_STEP</text>
<text x="157.8" y="169.5">U7_MS2</text>
<text x="83.5" y="176.5">U3_DIR</text>
<text x="91.6" y="179.9">5V</text>
<text x="157.7" y="176.5">U12_DIR</text>
<text x="22.6" y="206.4">3V3</text>
<text x="83.6" y="208.2">SC0</text>
<text x="91.4" y="206.4">3V3</text>
<text x="152.4" y="208.3">SC1</text>
<text x="160.2" y="206.4">3V3</text>
<text x="221.2" y="208.2">SC2</text>
<text x="83.6" y="211.7">SD0</text>
<text x="152.4" y="211.7">SD1</text>
<text x="221.2" y="211.8">SD2</text>
<text x="22.6" y="238.1">3V3</text>
<text x="83.6" y="239.9">SC3</text>
<text x="91.4" y="238.1">3V3</text>
<text x="152.4" y="240">SC4</text>
<text x="231.9" y="236.4">U12_MS1</text>
<text x="321.8" y="236.4">U11_MS1</text>
<text x="83.6" y="243.4">SD3</text>
<text x="152.4" y="243.5">SD4</text>
<text x="231.9" y="243.4">U12_MS2</text>
<text x="321.8" y="243.4">U11_MS2</text>
<text x="230.4" y="271.6">U12_STEP</text>
<text x="307.6" y="271.8">5V</text>
<text x="320.3" y="271.6">U11_STEP</text>
<text x="399.3" y="271.8">5V</text>
<text x="232.8" y="278.6">U12_DIR</text>
<text x="322.7" y="278.6">U11_DIR</text>
</g>
<g font-size="3.9" fill="#800">
<text x="420.9" y="382.2">TITLE:</text>
<text x="549.5" y="386.9">REV:</text>
<text x="457.8" y="396.4">Company:</text>
<text x="549.1" y="397.1">Sheet: 1/1</text>
<text x="457.8" y="404.1">Date:</text>
<text x="506.8" y="404.2">Drawn By: Valerii Shvets</text>
</g>
<g font-size="3.2" fill="#800">
<text x="41.6" y="7.1">1</text>
<text x="110.8" y="7.1">2</text>
<text x="179.9" y="7.1">3</text>
<text x="249.1" y="7.1">4</text>
<text x="318.2" y="7.1">5</text>
<text x="387.3" y="7.1">6</text>
<text x="456.5" y="7.1">7</text>
<text x="525.6" y="7.1">8</text>
<text x="4.1" y="42.2">A</text>
<text x="576.3" y="42.2">A</text>
<text x="4.1" y="111.3">B</text>
<text x="576.3" y="111.3">B</text>
<text x="4.1" y="180.4">C</text>
<text x="576.3" y="180.4">C</text>
<text x="4.1" y="249.6">D</text>
<text x="576.3" y="249.6">D</text>
<text x="4.1" y="318.7">E</text>
<text x="576.3" y="318.7">E</text>
<text x="41.6" y="408.9">1</text>
<text x="110.8" y="408.9">2</text>
<text x="179.9" y="408.9">3</text>
<text x="249.1" y="408.9">4</text>
<text x="318.2" y="408.9">5</text>
<text x="387.3" y="408.9">6</text>
<text x="456.5" y="408.9">7</text>
<text x="525.6" y="408.9">8</text>
</g>
<g font-size="3.2" fill="#000080">
<text x="97.7" y="17.3">1X2-5MM</text>
<text x="97.7" y="14">1</text>
<text x="276.6" y="15.7">U2</text>
<text x="366.5" y="15.7">U3</text>
<text x="276.6" y="18.9">TMC2208_StepDriver</text>
<text x="366.5" y="18.9">TMC2208_StepDriver</text>
<text x="472.4" y="21">U7</text>
<text x="34" y="27.5">XL4015</text>
<text x="34" y="24.4">U9</text>
<text x="472.4" y="24.2">TMC2208_StepDriver</text>
<text x="64.2" y="53.6">MOT1</text>
<text x="104.8" y="53.6">MOT2</text>
<text x="64.2" y="56.8">24V</text>
<text x="104.8" y="56.8">5V</text>
<text x="29.6" y="64.3">C1</text>
<text x="29.6" y="67.5">100u</text>
<text x="276.6" y="100.3">U4</text>
<text x="368.3" y="100.3">U5</text>
<text x="124.9" y="107.3">U1</text>
<text x="276.6" y="103.5">Stepper Motor Nema 17</text>
<text x="368.3" y="103.5">Stepper Motor Nema 17</text>
<text x="474.1" y="105.6">U6</text>
<text x="29.1" y="112.4">Micro-SD-Card-Reader-Module</text>
<text x="29.1" y="109.2">U14</text>
<text x="124.9" y="110.5">ESP32-DEVKITC-32D</text>
<text x="474.1" y="108.8">Stepper Motor Nema 17</text>
<text x="206" y="117.7">PCA9548A HW-617 PAUL COPY</text>
<text x="206" y="114.5">U13</text>
<text x="54.3" y="195.5">U15</text>
<text x="123.1" y="195.5">U16</text>
<text x="191.9" y="195.5">U17</text>
<text x="54.3" y="198.6">AS5600</text>
<text x="123.1" y="198.6">AS5600</text>
<text x="191.9" y="198.6">AS5600</text>
<text x="274.8" y="220.3">U12</text>
<text x="364.8" y="220.3">U11</text>
<text x="54.3" y="227.2">U18</text>
<text x="123.1" y="227.2">U19</text>
<text x="274.8" y="223.5">TMC2208_StepDriver</text>
<text x="364.8" y="223.5">TMC2208_StepDriver</text>
<text x="54.3" y="230.4">AS5600</text>
<text x="123.1" y="230.4">AS5600</text>
<text x="274.8" y="304.9">U10</text>
<text x="366.5" y="304.9">U8</text>
<text x="274.8" y="308.2">Stepper Motor Nema 17</text>
<text x="366.5" y="308.2">Stepper Motor Nema 17</text>
</g>
<g font-size="3.2" fill="#00f">
<text x="260.6" y="23.1">16</text>
<text x="292.8" y="23.1">15</text>
<text x="350.5" y="23.1">16</text>
<text x="382.8" y="23.1">15</text>
<text x="267.1" y="24.5">En</text>
<text x="285.3" y="24.5">Vin</text>
<text x="357" y="24.5">En</text>
<text x="375.2" y="24.5">Vin</text>
<text x="456.3" y="28.4">16</text>
<text x="462.8" y="29.8">En</text>
<text x="481.1" y="29.8">Vin</text>
<text x="488.6" y="28.4">15</text>
<text x="20.7" y="31.9">1</text>
<text x="24.2" y="33.7">in+</text>
<text x="40.3" y="33.7">out+</text>
<text x="49.6" y="31.9">4</text>
<text x="260.6" y="30.2">14</text>
<text x="267.1" y="31.6">MS1</text>
<text x="283.1" y="31.6">GND</text>
<text x="292.8" y="30.2">13</text>
<text x="350.5" y="30.2">14</text>
<text x="357" y="31.6">MS1</text>
<text x="373" y="31.6">GND</text>
<text x="382.8" y="30.2">13</text>
<text x="456.3" y="35.5">14</text>
<text x="488.6" y="35.5">13</text>
<text x="20.7" y="40.7">2</text>
<text x="49.6" y="40.7">3</text>
<text x="260.6" y="37.2">12</text>
<text x="267.1" y="38.6">MS2</text>
<text x="283.5" y="38.6">M1B</text>
<text x="292.8" y="37.2">11</text>
<text x="350.5" y="37.2">12</text>
<text x="357" y="38.6">MS2</text>
<text x="373.4" y="38.6">M1B</text>
<text x="382.8" y="37.2">11</text>
<text x="462.8" y="36.9">MS1</text>
<text x="478.8" y="36.9">GND</text>
<text x="24.2" y="42.5">in-</text>
<text x="41.5" y="42.5">out-</text>
<text x="260.6" y="44.3">10</text>
<text x="267.1" y="45.7">UART</text>
<text x="283.5" y="45.7">M1A</text>
<text x="292.8" y="44.3">9</text>
<text x="350.5" y="44.3">10</text>
<text x="357" y="45.7">UART</text>
<text x="373.4" y="45.7">M1A</text>
<text x="382.8" y="44.3">9</text>
<text x="456.3" y="42.5">12</text>
<text x="462.8" y="43.9">MS2</text>
<text x="479.3" y="43.9">M1B</text>
<text x="488.6" y="42.5">11</text>
<text x="262.6" y="51.3">8</text>
<text x="267.1" y="52.7">PDN</text>
<text x="283.5" y="52.7">M2A</text>
<text x="292.8" y="51.3">7</text>
<text x="352.5" y="51.3">8</text>
<text x="357" y="52.7">PDN</text>
<text x="373.4" y="52.7">M2A</text>
<text x="382.8" y="51.3">7</text>
<text x="456.3" y="49.6">10</text>
<text x="462.8" y="51">UART</text>
<text x="479.3" y="51">M1A</text>
<text x="488.6" y="49.6">9</text>
<text x="262.6" y="58.4">6</text>
<text x="267.1" y="59.8">CLK</text>
<text x="283.5" y="59.8">M2B</text>
<text x="292.8" y="58.4">5</text>
<text x="352.5" y="58.4">6</text>
<text x="357" y="59.8">CLK</text>
<text x="373.4" y="59.8">M2B</text>
<text x="382.8" y="58.4">5</text>
<text x="458.4" y="56.6">8</text>
<text x="462.8" y="58">PDN</text>
<text x="479.3" y="58">M2A</text>
<text x="488.6" y="56.6">7</text>
<text x="68.1" y="65.9" transform="rotate(-90 68.1 65.9)">-</text>
<text x="108.7" y="65.9" transform="rotate(-90 108.7 65.9)">-</text>
<text x="262.6" y="65.4">4</text>
<text x="292.8" y="65.4">3</text>
<text x="352.5" y="65.4">4</text>
<text x="382.8" y="65.4">3</text>
<text x="458.4" y="63.7">6</text>
<text x="462.8" y="65.1">CLK</text>
<text x="479.3" y="65.1">M2B</text>
<text x="488.6" y="63.7">5</text>
<text x="267.1" y="66.9">Step</text>
<text x="284.3" y="66.9">VIO</text>
<text x="357" y="66.9">Step</text>
<text x="374.3" y="66.9">VIO</text>
<text x="458.4" y="70.7">4</text>
<text x="488.6" y="70.7">3</text>
<text x="262.6" y="72.5">2</text>
<text x="267.1" y="73.9">Dir</text>
<text x="283.9" y="73.9">Gnd</text>
<text x="292.8" y="72.5">1</text>
<text x="352.5" y="72.5">2</text>
<text x="357" y="73.9">Dir</text>
<text x="373.8" y="73.9">Gnd</text>
<text x="382.8" y="72.5">1</text>
<text x="458.4" y="77.8">2</text>
<text x="462.8" y="72.1">Step</text>
<text x="480.1" y="72.1">VIO</text>
<text x="488.6" y="77.8">1</text>
<text x="462.8" y="79.2">Dir</text>
<text x="479.7" y="79.2">Gnd</text>
<text x="39.6" y="118">GND</text>
<text x="107.6" y="114.8">J2-1</text>
<text x="107.6" y="118.4">J2-2</text>
<text x="116" y="116.6">3V3</text>
<text x="139.5" y="118.4">J3-2</text>
<text x="38.2" y="121.5">MISO</text>
<text x="40.7" y="125.1">CLK</text>
<text x="107.6" y="125.4">J2-4</text>
<text x="116" y="120.1">EN</text>
<text x="130.2" y="120.1">IO23</text>
<text x="130.2" y="123.6">IO22</text>
<text x="139.5" y="121.9">J3-3</text>
<text x="139.5" y="125.4">J3-4</text>
<text x="38.2" y="128.6">MOSI</text>
<text x="107.6" y="128.9">J2-5</text>
<text x="116" y="127.2">VN</text>
<text x="116" y="130.7">IO34</text>
<text x="133.7" y="130.7">RX</text>
<text x="133.9" y="127.2">TX</text>
<text x="139.5" y="128.9">J3-5</text>
<text x="40.7" y="135.6">3V3</text>
<text x="42.5" y="132.1">CS</text>
<text x="107.6" y="132.5">J2-6</text>
<text x="107.6" y="136">J2-7</text>
<text x="116" y="134.2">IO35</text>
<text x="116" y="137.8">IO32</text>
<text x="130.2" y="134.2">IO21</text>
<text x="139.5" y="132.5">J3-6</text>
<text x="107.6" y="139.5">J2-8</text>
<text x="107.6" y="143.1">J2-9</text>
<text x="116" y="141.3">IO33</text>
<text x="130.2" y="141.3">IO19</text>
<text x="139.5" y="139.5">J3-8</text>
<text x="139.5" y="143.1">J3-9</text>
<text x="105.5" y="146.6">J2-10</text>
<text x="116" y="144.8">IO25</text>
<text x="116" y="148.3">IO26</text>
<text x="130.2" y="144.8">IO18</text>
<text x="132.2" y="148.3">IO5</text>
<text x="139.5" y="146.6">J3-10</text>
<text x="105.5" y="150.1">J2-11</text>
<text x="105.5" y="153.6">J2-12</text>
<text x="116" y="151.9">IO27</text>
<text x="116" y="155.4">IO14</text>
<text x="130.2" y="151.9">IO17</text>
<text x="130.2" y="155.4">IO16</text>
<text x="139.5" y="150.1">J3-11</text>
<text x="139.5" y="153.6">J3-12</text>
<text x="105.5" y="157.2">J2-13</text>
<text x="116" y="158.9">IO12</text>
<text x="132.2" y="158.9">IO4</text>
<text x="139.5" y="157.2">J3-13</text>
<text x="139.5" y="160.7">J3-14</text>
<text x="105.5" y="164.2">J2-15</text>
<text x="105.5" y="167.7">J2-16</text>
<text x="116" y="166">IO13</text>
<text x="132.2" y="162.5">IO0</text>
<text x="132.2" y="166">IO2</text>
<text x="139.5" y="164.2">J3-15</text>
<text x="139.5" y="167.7">J3-16</text>
<text x="105.5" y="171.3">J2-17</text>
<text x="116" y="169.5">D2</text>
<text x="116" y="173">D3</text>
<text x="130.2" y="169.5">IO15</text>
<text x="133.6" y="173">D1</text>
<text x="139.5" y="171.3">J3-17</text>
<text x="105.5" y="174.8">J2-18</text>
<text x="105.5" y="178.3">J2-19</text>
<text x="116" y="176.6">CMD</text>
<text x="133.6" y="176.6">D0</text>
<text x="139.5" y="174.8">J3-18</text>
<text x="139.5" y="178.3">J3-19</text>
<text x="262.5" y="175.4" transform="rotate(-90 262.5 175.4)">1</text>
<text x="354.2" y="175.4" transform="rotate(-90 354.2 175.4)">1</text>
<text x="116" y="180.1">5V</text>
<text x="131.9" y="180.1">CLK</text>
<text x="263.9" y="183.3" transform="rotate(-90 263.9 183.3)">A+</text>
<text x="355.6" y="183.3" transform="rotate(-90 355.6 183.3)">A+</text>
<text x="460" y="180.7" transform="rotate(-90 460 180.7)">1</text>
<text x="461.4" y="188.6" transform="rotate(-90 461.4 188.6)">A+</text>
<text x="68.8" y="203">4</text>
<text x="137.6" y="203">4</text>
<text x="206.4" y="203">4</text>
<text x="42.1" y="208.3">2</text>
<text x="46.6" y="209.7">OUT</text>
<text x="60.2" y="208">SCL</text>
<text x="60.3" y="204.4">DIR</text>
<text x="68.8" y="206.6">5</text>
<text x="110.9" y="208.3">2</text>
<text x="115.4" y="209.7">OUT</text>
<text x="129" y="208">SCL</text>
<text x="129.1" y="204.4">DIR</text>
<text x="137.6" y="206.6">5</text>
<text x="179.7" y="208.3">2</text>
<text x="184.1" y="209.7">OUT</text>
<text x="197.8" y="208">SCL</text>
<text x="197.9" y="204.4">DIR</text>
<text x="206.4" y="206.6">5</text>
<text x="59.4" y="215">GPO</text>
<text x="59.5" y="211.5">SDA</text>
<text x="68.8" y="210.1">6</text>
<text x="68.8" y="213.6">7</text>
<text x="128.2" y="215">GPO</text>
<text x="128.3" y="211.5">SDA</text>
<text x="137.6" y="210.1">6</text>
<text x="137.6" y="213.6">7</text>
<text x="197" y="215">GPO</text>
<text x="197.1" y="211.5">SDA</text>
<text x="206.4" y="210.1">6</text>
<text x="206.4" y="213.6">7</text>
<text x="258.8" y="227.7">16</text>
<text x="291" y="227.7">15</text>
<text x="348.7" y="227.7">16</text>
<text x="381" y="227.7">15</text>
<text x="265.3" y="229.1">En</text>
<text x="283.5" y="229.1">Vin</text>
<text x="355.2" y="229.1">En</text>
<text x="373.5" y="229.1">Vin</text>
<text x="60.2" y="239.7">SCL</text>
<text x="60.3" y="236.2">DIR</text>
<text x="68.8" y="234.8">4</text>
<text x="68.8" y="238.3">5</text>
<text x="129" y="239.7">SCL</text>
<text x="129.1" y="236.2">DIR</text>
<text x="137.6" y="234.8">4</text>
<text x="137.6" y="238.3">5</text>
<text x="258.8" y="234.8">14</text>
<text x="265.3" y="236.2">MS1</text>
<text x="281.3" y="236.2">GND</text>
<text x="291" y="234.8">13</text>
<text x="348.7" y="234.8">14</text>
<text x="355.2" y="236.2">MS1</text>
<text x="371.2" y="236.2">GND</text>
<text x="381" y="234.8">13</text>
<text x="42.1" y="240.1">2</text>
<text x="46.6" y="241.5">OUT</text>
<text x="59.5" y="243.2">SDA</text>
<text x="68.8" y="241.8">6</text>
<text x="68.8" y="245.4">7</text>
<text x="110.9" y="240.1">2</text>
<text x="115.4" y="241.5">OUT</text>
<text x="128.3" y="243.2">SDA</text>
<text x="137.6" y="241.8">6</text>
<text x="137.6" y="245.4">7</text>
<text x="258.8" y="241.8">12</text>
<text x="265.3" y="243.2">MS2</text>
<text x="281.7" y="243.2">M1B</text>
<text x="291" y="241.8">11</text>
<text x="348.7" y="241.8">12</text>
<text x="355.2" y="243.2">MS2</text>
<text x="371.7" y="243.2">M1B</text>
<text x="381" y="241.8">11</text>
<text x="59.4" y="246.8">GPO</text>
<text x="128.2" y="246.8">GPO</text>
<text x="258.8" y="248.9">10</text>
<text x="265.3" y="250.3">UART</text>
<text x="281.7" y="250.3">M1A</text>
<text x="291" y="248.9">9</text>
<text x="348.7" y="248.9">10</text>
<text x="355.2" y="250.3">UART</text>
<text x="371.7" y="250.3">M1A</text>
<text x="381" y="248.9">9</text>
<text x="260.8" y="255.9">8</text>
<text x="265.3" y="257.4">PDN</text>
<text x="281.7" y="257.4">M2A</text>
<text x="291" y="255.9">7</text>
<text x="350.8" y="255.9">8</text>
<text x="355.2" y="257.4">PDN</text>
<text x="371.7" y="257.4">M2A</text>
<text x="381" y="255.9">7</text>
<text x="260.8" y="263">6</text>
<text x="291" y="263">5</text>
<text x="350.8" y="263">6</text>
<text x="381" y="263">5</text>
<text x="265.3" y="264.4">CLK</text>
<text x="281.7" y="264.4">M2B</text>
<text x="355.2" y="264.4">CLK</text>
<text x="371.7" y="264.4">M2B</text>
<text x="260.8" y="270.1">4</text>
<text x="265.3" y="271.5">Step</text>
<text x="282.6" y="271.5">VIO</text>
<text x="291" y="270.1">3</text>
<text x="350.8" y="270.1">4</text>
<text x="355.2" y="271.5">Step</text>
<text x="372.5" y="271.5">VIO</text>
<text x="381" y="270.1">3</text>
<text x="260.8" y="277.1">2</text>
<text x="265.3" y="278.5">Dir</text>
<text x="282.1" y="278.5">Gnd</text>
<text x="291" y="277.1">1</text>
<text x="350.8" y="277.1">2</text>
<text x="355.2" y="278.5">Dir</text>
<text x="372.1" y="278.5">Gnd</text>
<text x="381" y="277.1">1</text>
<text x="260.7" y="380" transform="rotate(-90 260.7 380)">1</text>
<text x="352.4" y="380" transform="rotate(-90 352.4 380)">1</text>
<text x="262.1" y="387.9" transform="rotate(-90 262.1 387.9)">A+</text>
<text x="353.8" y="387.9" transform="rotate(-90 353.8 387.9)">A+</text>
</g>
<g font-size="3.2" fill="#f00">
<text x="72" y="66.3" transform="rotate(-90 72 66.3)">+</text>
<text x="112.5" y="66.3" transform="rotate(-90 112.5 66.3)">+</text>
<text x="107.6" y="121.9">J2-3</text>
<text x="116" y="123.6">VP</text>
<text x="294.2" y="175.4" transform="rotate(-90 294.2 175.4)">4</text>
<text x="385.9" y="175.4" transform="rotate(-90 385.9 175.4)">4</text>
<text x="295.6" y="183.3" transform="rotate(-90 295.6 183.3)">B-</text>
<text x="387.3" y="183.3" transform="rotate(-90 387.3 183.3)">B-</text>
<text x="491.8" y="180.7" transform="rotate(-90 491.8 180.7)">4</text>
<text x="493.2" y="188.6" transform="rotate(-90 493.2 188.6)">B-</text>
<text x="42.1" y="204.8">1</text>
<text x="46.6" y="206.2">VCC</text>
<text x="110.9" y="204.8">1</text>
<text x="115.4" y="206.2">VCC</text>
<text x="179.7" y="204.8">1</text>
<text x="184.1" y="206.2">VCC</text>
<text x="42.1" y="236.5">1</text>
<text x="46.6" y="237.9">VCC</text>
<text x="110.9" y="236.5">1</text>
<text x="115.4" y="237.9">VCC</text>
<text x="292.5" y="380" transform="rotate(-90 292.5 380)">4</text>
<text x="384.2" y="380" transform="rotate(-90 384.2 380)">4</text>
<text x="293.9" y="387.9" transform="rotate(-90 293.9 387.9)">B-</text>
<text x="385.6" y="387.9" transform="rotate(-90 385.6 387.9)">B-</text>
</g>
<g font-size="3.2">
<text x="130.8" y="116.6">GND</text>
<text x="139.5" y="114.8">J3-1</text>
<text x="130.8" y="137.8">GND</text>
<text x="139.5" y="136">J3-7</text>
<text x="105.5" y="160.7">J2-14</text>
<text x="116" y="162.5">GND</text>
<text x="42.1" y="211.8">3</text>
<text x="46.6" y="213.3">GND</text>
<text x="110.9" y="211.8">3</text>
<text x="115.4" y="213.3">GND</text>
<text x="179.7" y="211.8">3</text>
<text x="184.1" y="213.3">GND</text>
<text x="42.1" y="243.6">3</text>
<text x="46.6" y="245">GND</text>
<text x="110.9" y="243.6">3</text>
<text x="115.4" y="245">GND</text>
</g>
<g font-size="3.2" fill="#f60">
<text x="273" y="175.4" transform="rotate(-90 273 175.4)">2</text>
<text x="364.8" y="175.4" transform="rotate(-90 364.8 175.4)">2</text>
<text x="274.5" y="183.3" transform="rotate(-90 274.5 183.3)">A-</text>
<text x="366.2" y="183.3" transform="rotate(-90 366.2 183.3)">A-</text>
<text x="470.6" y="180.7" transform="rotate(-90 470.6 180.7)">2</text>
<text x="472" y="188.6" transform="rotate(-90 472 188.6)">A-</text>
<text x="271.3" y="380" transform="rotate(-90 271.3 380)">2</text>
<text x="363" y="380" transform="rotate(-90 363 380)">2</text>
<text x="272.7" y="387.9" transform="rotate(-90 272.7 387.9)">A-</text>
<text x="364.4" y="387.9" transform="rotate(-90 364.4 387.9)">A-</text>
</g>
<g font-size="3.2" fill="#090">
<text x="283.6" y="175.4" transform="rotate(-90 283.6 175.4)">3</text>
<text x="375.4" y="175.4" transform="rotate(-90 375.4 175.4)">3</text>
<text x="285" y="183.3" transform="rotate(-90 285 183.3)">B+</text>
<text x="376.8" y="183.3" transform="rotate(-90 376.8 183.3)">B+</text>
<text x="481.2" y="180.7" transform="rotate(-90 481.2 180.7)">3</text>
<text x="482.6" y="188.6" transform="rotate(-90 482.6 188.6)">B+</text>
<text x="281.9" y="380" transform="rotate(-90 281.9 380)">3</text>
<text x="373.6" y="380" transform="rotate(-90 373.6 380)">3</text>
<text x="283.3" y="387.9" transform="rotate(-90 283.3 387.9)">B+</text>
<text x="375" y="387.9" transform="rotate(-90 375 387.9)">B+</text>
</g>
<g font-size="2.5" fill="#00f">
<text x="194.2" y="123.6">1</text>
<text x="198.3" y="125.1">VIN</text>
<text x="212.9" y="125.1">SD2</text>
<text x="220.5" y="123.6">13</text>
<text x="194.2" y="130.7">3</text>
<text x="194.2" y="127.2">2</text>
<text x="198.3" y="128.6">GND</text>
<text x="213" y="128.6">SC2</text>
<text x="220.5" y="130.7">15</text>
<text x="220.5" y="127.2">14</text>
<text x="194.2" y="137.8">5</text>
<text x="194.2" y="134.2">4</text>
<text x="198.3" y="135.6">SCL</text>
<text x="198.3" y="132.1">SDA</text>
<text x="212.9" y="132.1">SD3</text>
<text x="213" y="135.6">SC3</text>
<text x="220.5" y="137.8">17</text>
<text x="220.5" y="134.2">16</text>
<text x="194.2" y="141.3">6</text>
<text x="198.3" y="142.7">A0</text>
<text x="198.3" y="139.2">RST</text>
<text x="212.9" y="139.2">SD4</text>
<text x="213" y="142.7">SC4</text>
<text x="220.5" y="141.3">18</text>
<text x="194.2" y="148.3">8</text>
<text x="194.2" y="144.8">7</text>
<text x="198.3" y="149.8">A2</text>
<text x="198.3" y="146.2">A1</text>
<text x="212.9" y="146.2">SD5</text>
<text x="213" y="149.8">SC5</text>
<text x="220.5" y="148.3">20</text>
<text x="220.5" y="144.8">19</text>
<text x="192.7" y="155.4">10</text>
<text x="194.2" y="151.9">9</text>
<text x="198.3" y="153.3">SD0</text>
<text x="212.9" y="153.3">SD6</text>
<text x="220.5" y="155.4">22</text>
<text x="220.5" y="151.9">21</text>
<text x="192.7" y="158.9">11</text>
<text x="198.3" y="160.3">SD1</text>
<text x="198.3" y="156.8">SC0</text>
<text x="212.9" y="160.3">SD7</text>
<text x="213" y="156.8">SC6</text>
<text x="220.5" y="158.9">23</text>
<text x="192.7" y="162.5">12</text>
<text x="198.3" y="163.9">SC1</text>
<text x="213" y="163.9">SC7</text>
<text x="220.5" y="162.5">24</text>
</g>
<g font-size="2.5" fill="#930">
<text x="202.8" y="122.2">HW-617</text>
<text x="206" y="125.4">I2C</text>
<text x="206" y="128.2">Mux</text>
<text x="201.8" y="166.7">TCA9548A</text>
</g>
<g font-size="2.1" fill="#a54b4b">
<text x="96.3" y="25.5" transform="rotate(-90 96.3 25.5)">1</text>
<text x="103.3" y="25.5" transform="rotate(-90 103.3 25.5)">2</text>
<text x="94.6" y="34.5" transform="rotate(-90 94.6 34.5)">1</text>
<text x="101.6" y="34.5" transform="rotate(-90 101.6 34.5)">2</text>
</g>
</svg>
